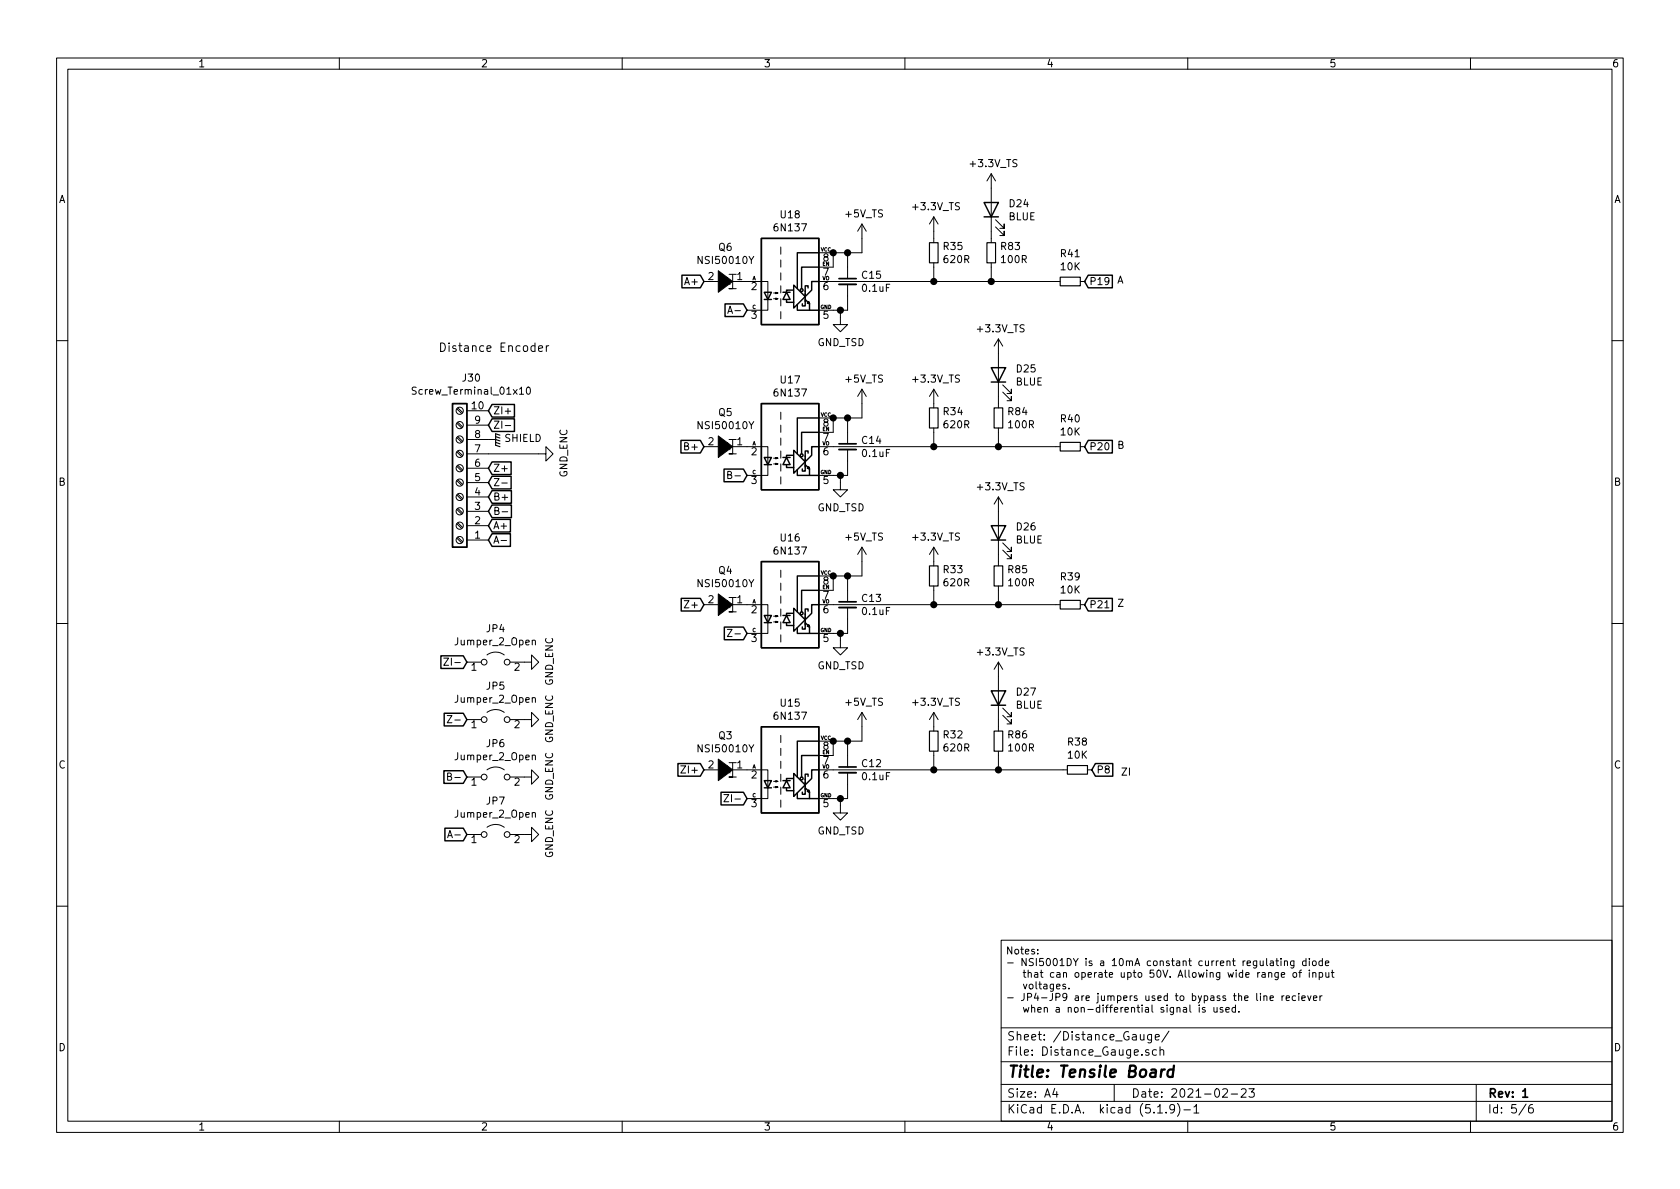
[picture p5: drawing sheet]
<svg xmlns="http://www.w3.org/2000/svg" width="297mm" height="210mm" viewBox="0 0 297 210" stroke-linecap="round" stroke-linejoin="round" font-family="sans-serif">
<g fill="none" stroke="#000" stroke-width=".18">
<path d="M10 10.3h277v189.9h-277zM12 12.2h273v186.1h-273zM60 10.3v1.9M110 10.3v1.9M160 10.3v1.9M210 10.3v1.9M260 10.3v1.9M152.4 39.6v5.1h-7.6M152.4 39.6l-.8 1.3M152.4 39.6l.8 1.3M165.1 38.3v4.6M165.1 38.3l-.8 1.3"/>
<path d="M165.1 38.3l.8 1.3M175.3 30.7v12.2M175.3 30.7l-.8 1.3M175.3 30.7l.7 1.3M176 38.9l1.5 1.5v-.8v.8h-.7M124.5 49.8h2.5M128.7 55.4l.4-1.3 .4 1.3M128.8 55.1h.6M128.9 48.5h1.3M129.5 49.8h6.3v5.1h-3.7M129.5 48.5v2.5h-.6h1.3M129.9 54.9h1"/>
<path d="M136.8 52.8h.7l-.3 .2v-.3l.3 .1M136.8 51.8h.7l-.3 .1v-.2l.3 .1M138 43.7v1.3M138 46v1.2M138 48.3v1.2M138 50.5v1.3M138 52.8v1.3M138 55.1v1.3M144.8 49.8h42.7M147.3 44.7v2.5h-2.5M148.6 54.9v2.5h1.3l-1.3 1.3-1.3-1.3h1.3M149.9 44.7v4.6"/>
<path d="M149.9 50.3v4.6h-5.1M165.1 46.5v3.3M175.3 46.5v3.3M176 40.1l1.5 1.6v-.8v.8h-.7M176.5 59.9v12.2M176.5 59.9l-.7 1.3M176.5 59.9l.8 1.3M191 49.8h.8M10 60.2h2M73.6 68.5l-.5-.1-.2 .2 .1 .4 .5 .2 .1 .3-.2 .2h-.5M80.8 72.3l.8 .8M80.8 74.8l.8 .9"/>
<path d="M80.8 77.4l.8 .8M80.8 79.9l.8 .9M80.9 72.1l.9 .9M80.9 74.7l.9 .8M80.9 77.2l.9 .8M80.9 79.8l.9 .8M82.5 72.6h3.9M82.5 77.7h5.1M82.5 75.2h3.9M89.3 75.3h1M93.2 68.6l.2-.2a.69 .69 0 0 1 .4 .7 .69 .69 0 0 1-.4 .6l-.3-.2v-.3zM95.2 61.6l.7-.1v-.3l-.4-.1-.3 .3 .1 .7h.6"/>
<path d="M96.6 61.1v1M97 61.1l-.3 .1-.1 .2M124.5 79h2.5M128.9 77.7h1.3M129.5 77.7v2.6h-.6h1.3M129.5 79h6.3v5.1h-3.7M138 72.9v1.3M138 75.2v1.2M138 77.5v1.2M138 79.8v1.2M144.8 79h42.7M147.3 73.9v2.5h-2.5"/>
<path d="M149.9 73.9v4.6M149.9 79.5v4.6h-5.1M152.4 68.8v5.1h-7.6M152.4 68.8l-.8 1.3M152.4 68.8l.8 1.3M165.1 68.8v3.3M165.1 75.7v3.3M165.1 68.8l-.8 1.3M165.1 68.8l.8 1.3M176.5 75.7v3.3M177.3 69.3l1.5 1.6v-.8v.8h-.7M177.3 68.1l1.5 1.5v-.8v.8h-.7"/>
<path d="M191 79h.8M285 60.2h2M80.8 82.5l.8 .8M80.8 85l.8 .8M80.8 87.5l.8 .9M80.8 90.1l.8 .8M80.8 92.6l.8 .9M80.8 95.2l.8 .8M80.9 82.3l.9 .8M80.9 84.8l.9 .9M80.9 87.4l.9 .8M80.9 89.9l.9 .8"/>
<path d="M80.9 92.5l.9 .8M80.9 95l.9 .8M82.5 80.3h14v-1.3l1.3 1.3-1.3 1.2v-1.2M82.5 95.5h3.9M82.5 93h3.9M82.5 90.4h3.9M82.5 87.9h3.9M82.5 85.3h3.9M82.5 82.8h3.9M87.4 84.6h.8l-.8 1.3h.8M87.5 90.3h.6l.1-.2-.1-.3-.6-.1v1.3h.5l.2-.1v-.4l-.3-.2M88.6 95.6h1"/>
<path d="M88.7 85.4h1M88.8 90.5h1M128.7 84l.5-.1 .1-.2v-.2l-.6-.1v1.2h.5l.1-.1 .1-.3-.3-.2M129.9 84.1h1M136.8 82h.7l-.3 .2v-.3l.3 .1M136.8 81h.7l-.3 .1v-.2l.3 .1M138 82v1.3M138 84.3v1.3M148.6 84.1v2.5h1.3l-1.3 1.3-1.3-1.3h1.3M152.4 96.8v5h-7.6M152.4 96.8l-.8 1.2M152.4 96.8l.8 1.2"/>
<path d="M165.1 96.8v3.3M165.1 96.8l-.8 1.2M165.1 96.8l.8 1.2M176.5 87.9v12.2M176.5 87.9l-.7 1.2M176.5 87.9l.8 1.2M177.3 97.3l1.5 1.5v-.8v.8h-.7M177.3 96l1.5 1.5v-.7v.7h-.7M10 110.3h2M78.5 116.4h.8l-.8 1.2h.8M82.5 117.1h2.6M86.1 115.8a2.53 2.53 0 0 1 3.1 0"/>
<path d="M90.2 117.1h3.8v-1.3l1.2 1.3-1.2 1.3v-1.3M94.1 113.3l.2-.1 .3 .1 .1 .7M121 106.2h.8l-.8 1.3h.8M124.5 106.9h2.5M128.6 111.3h.8l-.8 1.3h.8M128.9 105.7h1.3M129.5 105.7v2.5h-.6h1.3M129.5 106.9h6.3v5.1h-3.7M129.9 112.1h1M136.8 110h.7l-.3 .1v-.3l.3 .2M136.8 109h.7l-.3 .1v-.3l.3 .2M138 100.8v1.3"/>
<path d="M138 103.1v1.3M138 105.4v1.3M138 107.7v1.3M138 110v1.2M138 112.3v1.2M144.8 106.9h42.7M147.3 101.8v2.6h-2.5M148.6 112v2.5h1.3l-1.3 1.3-1.3-1.3h1.3M149.9 101.8v4.6M149.9 107.4v4.6h-5.1M165.1 103.6v3.3M176.5 103.6v3.3"/>
<path d="M176.5 117.1v12.2M176.5 117.1l-.7 1.3M176.5 117.1l.8 1.3M191 106.9h.8M195.4 107.5h.7M285 110.3h2M79.1 126.5h.8l-.8 1.3h.8M79.1 137.3h.6l.1-.2-.1-.3-.6-.1v1.3h.5l.2-.2 .1-.3-.3-.2M80.4 127.3h1M80.4 137.5h1M82.5 127.2h2.6M82.5 137.4h2.6"/>
<path d="M86.1 126a2.53 2.53 0 0 1 3.1 0M86.1 136.1a2.53 2.53 0 0 1 3.1 0M90.2 127.2h3.8v-1.2l1.2 1.2-1.2 1.3v-1.3M90.2 137.4h3.8v-1.3l1.2 1.3-1.2 1.3v-1.3M94.1 123.5l.2-.1h.3l.1 .8M94.1 133.6l.2-.1 .3 .1 .1 .8M120.4 135.4h.8l-.8 1.3h.8M124.5 136.1h2.5M128.9 134.9h1.3M129.5 136.1h6.3v5.1h-3.7M129.5 134.9v2.5h-.6h1.3M136.8 139.2h.7l-.3 .1v-.2l.3 .1"/>
<path d="M136.8 138.2h.7l-.3 .1v-.3l.3 .2M138 130v1.3M138 132.3v1.3M138 134.6v1.3M138 136.9v1.3M138 139.2v1.3M144.8 136.1h43.9M147.3 131.1v2.5h-2.5M149.9 131.1v4.5M149.9 136.6v4.6h-5.1M152.4 126v5.1h-7.6M152.4 126l-.8 1.2"/>
<path d="M152.4 126l.8 1.2M165.1 126l-.8 1.2M165.1 126v3.3M165.1 132.8v3.3M165.1 126l.8 1.2M176.5 132.8v3.3M177.3 126.5l1.5 1.5v-.8v.8h-.7M177.3 125.2l1.5 1.5v-.7v.7h-.7M192.3 136.1h.7M79.1 148.1l.5-1.2 .4 1.2M79.2 147.8h.7M80.4 147.6h1"/>
<path d="M82.5 147.6h2.6M86.1 146.3a2.53 2.53 0 0 1 3.1 0M90.2 147.6h3.8v-1.3l1.2 1.3-1.2 1.2v-1.2M94.1 143.8l.2-.1h.3l.1 .8M128 140.5h.9l-.9 1.3h.9M138 141.5v1.2M148.6 141.2v2.6h1.3l-1.3 1.2-1.3-1.2h1.3M10 160.2h2M177 166.3h108v32h-108zM183.5 168.6v.1M183.5 167.9v.1M186.8 174.4l.6-.1v-.2l-.4-.1-.2 .2 .1 .6h.5"/>
<path d="M188.4 174.1l-.3-.1-.2 .2 .1 .2 .4 .1v.3h-.5M189 174.7v.2M209.2 178.2h.5l.1 .8M209.8 178.5h-.4l-.2 .2v.2h.6M210.4 177.7v1.1l.2 .2M212 178.1v.9M213.1 178.2l-.3-.1-.2 .2v.2l.5 .1v.3h-.5M214.6 178.1l.1 .8 .3 .1 .2-.1M215.2 178.1v.9M216.2 178.2l-.3-.1-.2 .2 .1 .2 .4 .1v.3h-.5M216.7 178.6l.6-.1v-.3l-.4-.1-.2 .2 .1 .6h.5M218.4 178.2l-.3-.1-.3 .3 .2 .5h.4"/>
<path d="M218.4 177.7v1.3M219 178.9v.1M222.2 175.7v1.1l.2 .1M222.9 175.7v.1M222.9 176.1v.8M223.2 172h.4l.1 .8M223.5 176.2l.1-.1h.4v.8M223.5 176.1v.8M223.7 172.3h-.4l-.2 .2 .1 .3h.5M224 169.5v1.1l.1 .2M224.3 172.1l.2-.1h.3l.1 .8M224.3 172v.8"/>
<path d="M224.6 176.5l.5-.1v-.3h-.4l-.1 .2v.6h.5M224.6 170h.5v.8M225.1 170.2l-.4 .1-.1 .2v.2h.5M225.6 169.9h.5M225.8 169.5v1.1l.3 .2M226 172v1l-.2 .2h-.3M226 172h-.4l-.2 .2 .1 .6h.5M226.5 169.5v.1M226.5 169.9v.9M226.5 172.4l.7-.1-.1-.3h-.4l-.2 .2 .1 .6h.5M226.7 176.1v.8M227 176.1l-.3 .2"/>
<path d="M227.1 170l.2-.1 .3 .1v.8M227.1 169.9v.9M227.4 176.5l.6-.1-.1-.3h-.3l-.2 .2 .1 .6h.4M228.7 172h.3l.2 .1v.7h-.3l-.3-.2zM228.8 169.9l-.1 1.2-.2 .1-.3-.1M228.8 170l-.4-.1-.2 .2 .1 .6h.5M229.1 176.1h-.4l-.2 .2 .1 .6h.5M229.6 175.7v.1M229.6 172h.5M229.6 176.1v.8M230.1 171.5l-.3 .2v1.1M230.2 176.5l.6-.1-.1-.3h-.3l-.2 .2v.6h.5"/>
<path d="M230.9 170l-.4-.1-.2 .2 .1 .6h.5M230.9 169.5v1.3M231.2 176.1l.3 .8 .3-.8M231.5 169.5v.1M231.5 171.5v.2M231.5 169.9v.9M231.5 172v.8M232.1 170l.2-.1 .4 .1v.5l-.1 .2-.3 .1-.2-.2zM232.1 172.1l.2-.1h.3l.1 .8M232.1 172v.8M232.2 176.5l.6-.1v-.3h-.4l-.2 .2 .1 .6h.5M233.2 172h.4l.3 .2-.1 .6h-.6"/>
<path d="M233.2 172v1.2M233.4 176.1v.8M233.8 176.1l-.4 .2M233.8 170l-.3-.1-.3 .2 .1 .6h.5M233.8 169.5v1.3M234.3 170.3l.6-.1v-.2l-.4-.1-.2 .2 .1 .6h.5M234.4 172l.1 .8h.3l.1-.1M234.9 172v.8M235.4 172h.5M235.6 171.5v1.1l.3 .2M285 160.2h2M60 198.3v1.9"/>
<path d="M110 198.3v1.9M160 198.3v1.9M177 194.8h108M177 191.8h108M177 187.8h108M177 181.8h108M186.5 192.5l-.4 1h1M186.8 193v1M197 191.8v3M201.6 182.9l.1 .9 .4 .1 .2-.1M202.3 182.9v1M203.1 185.7a.37 .37 0 0 0-.6 .1l.1 .2 .5 .2 .1 .1-.2 .3-.5-.1"/>
<path d="M203.6 182.9v1.4l-.3 .1-.3-.1M203.6 183l-.4-.1-.3 .3 .1 .6 .2 .1 .4-.1M204.3 183.4l.7-.1-.1-.3-.4-.1-.2 .2v.7h.6M204.5 185.7l-.5-.1-.2 .3v.6l.2 .1 .5-.1M204.7 196.8h.8M205.1 185.7h.1a.37 .37 0 0 1 .6 .1v.8M205.1 185.1v1.5M206.2 196.7v.1M206.7 182.3l-1.3 2M207.7 196l-.1 .1a.48 .48 0 0 1-.6 .1l-.2-.2 .2-.6a.48 .48 0 0 1 .6 .1 1.27 1.27 0 0 1-.2 1.2l-.4 .1M208.2 195.1a1.71 1.71 0 0 1 0 2.3M209.3 196.3h1.2"/>
<path d="M210 198.3v1.9M211.1 195.8l.4-.5v1.5M211.1 196.8h.9M216.2 192.7l.2-.2h.4l.2 .5-.9 1h.9M217.7 193.5h1.1M219.5 192.7l.2-.2h.3l.3 .2v.3v.2l-.9 .8h.9M220.8 192.5h1l-.5 .6 .4 .1v.7l-.2 .1-.7-.1M260 198.3v1.9M261 191.8v6.5M269.8 195.2l-1.2 2M271 195.3a.62 .62 0 0 0-.7 .7v.7l.3 .1 .4-.1 .1-.5-.1-.2-.4-.1-.3 .3"/>
<circle cx="81.3" cy="72.6" r=".63"/>
<circle cx="81.3" cy="75.2" r=".63"/>
<circle cx="81.3" cy="77.7" r=".63"/>
<circle cx="81.3" cy="93" r=".63"/>
<circle cx="81.3" cy="90.4" r=".63"/>
<circle cx="81.3" cy="85.3" r=".63"/>
<circle cx="81.3" cy="95.5" r=".63"/>
<circle cx="81.3" cy="82.8" r=".63"/>
<circle cx="81.3" cy="80.3" r=".63"/>
<circle cx="81.3" cy="87.9" r=".63"/>
<circle cx="85.6" cy="117.1" r=".51"/>
<circle cx="89.7" cy="117.1" r=".51"/>
<circle cx="85.6" cy="127.2" r=".51"/>
<circle cx="85.6" cy="137.4" r=".51"/>
<circle cx="89.7" cy="127.2" r=".51"/>
<circle cx="89.7" cy="137.4" r=".51"/>
<circle cx="85.6" cy="147.6" r=".51"/>
<circle cx="89.7" cy="147.6" r=".51"/>
</g>
<path d="M148.3 49.3h3.1M148.3 78.5h3.1M148.3 106.4h3.1M148.3 135.6h3.1M269.2 193l.5-.5v1.5M269.2 194h.9" fill="none" stroke="#000" stroke-width=".3"/>
<path d="M205.4 189.1l-.2 1.3M205.9 189.1a.54 .54 0 0 0-.6 .4M207.5 189.2a.68 .68 0 0 0-1 .3l-.1 .6 .2 .2 .1 .1 .6-.1M207.6 188.4l-.3 2" fill="none" stroke="#000" stroke-width=".41"/>
<g fill="none" stroke="#000" stroke-width=".25">
<path d="M174 35.8h2.5l-1.2 2.5zM174 38.3h2.5M120.6 48.7h3.2l.7 1.1-.7 1.1h-3.2zM128.2 53.7h3.2l.7 1.2-.7 1.1h-3.2zM134.6 42.2h10.2v15.2h-10.2zM135.1 51.7h1.3l-.6 1.3zM135.1 53h1.3M138.4 51.7h1.3M139.1 53.1v.4h1.2M139.1 51.7l.6 1.3h-1.3zM140.2 51.3h-1.1v.4M140.3 50.4l2.1 2-2.1 2.1z"/>
<path d="M141 53.8v1.1h3.8M142.4 53.1v1h-.5v-.4M142.4 53l.7 .7-.1-.4-.3 .3 .4 .1v1.2M142.4 51.4v1.9M142.9 50.9v-.4h-.5v1.1M144.8 44.7h-3.8v6.3M144.8 47.2h-3.1v3.8M144.8 49.8h-1.3v1.5l-1 1M192.4 48.7h4.3v2.2h-4.3l-.6-1.1zM80 71.4h2.5v25.4h-2.5zM87 71.5h4v2.3h-4l-.6-1.2zM87 74.1h4v2.2h-4l-.6-1.1z"/>
<path d="M120.4 77.9h3.4l.7 1.1-.7 1.1h-3.4zM134.6 71.4h10.2v15.2h-10.2zM140.3 79.6l2.1 2.1-2.1 2zM144.8 73.9h-3.8v6.4M144.8 76.4h-3.1v3.9M144.8 79h-1.3v1.5l-1 1M175.3 65h2.5l-1.3 2.6zM175.3 67.6h2.5M192.4 77.9h4.3v2.2h-4.3l-.6-1.1zM87 86.8h3.4v2.2h-3.4l-.6-1.1zM87 81.7h3.4v2.2h-3.4l-.6-1.1zM87 94.4h3.2v2.2h-3.2l-.6-1.1z"/>
<path d="M87 89.3h3.4v2.2h-3.4l-.6-1.1zM87 84.2h3.4v2.3h-3.4l-.6-1.2zM87 91.8h3.2v2.3h-3.2l-.6-1.1zM128 83h3.4l.7 1.1-.7 1.1h-3.4zM134.6 99.3h10.2v15.2h-10.2zM135.1 80.9h1.3l-.6 1.3zM135.1 82.2h1.3M138.4 80.9h1.3M139.1 82.3v.4h1.2M139.1 80.9l.6 1.3h-1.3zM140.2 80.5h-1.1v.4M141 83.1v1h3.8"/>
<path d="M142.4 82.3v1h-.5v-.4M142.4 82.2l.7 .7-.1-.4-.3 .3 .4 .1v1.2M142.4 80.6v1.9M142.9 80.1v-.3h-.5v1M175.3 93h2.5l-1.3 2.5zM175.3 95.5h2.5M78 116h3.9l.6 1.1-.6 1.1h-3.9zM120.4 105.8h3.4l.7 1.1-.7 1.1h-3.4zM128.1 110.9h3.3l.7 1.1-.7 1.1h-3.3zM135.1 108.8h1.3l-.6 1.3zM135.1 110.1h1.3M138.4 108.8h1.3"/>
<path d="M139.1 110.2v.4h1.2M139.1 108.8l.6 1.3h-1.3zM140.2 108.5h-1.1v.3M140.3 107.6l2.1 2-2.1 2zM141 111v1h3.8M142.4 110.2v1h-.5v-.3M142.4 110.1l.7 .8-.1-.4-.3 .2 .4 .2v1.1M142.4 108.6v1.9M142.9 108.1v-.4h-.5v1M144.8 101.8h-3.8v6.4M144.8 104.4h-3.1v3.8M144.8 106.9h-1.3v1.6l-1 1"/>
<path d="M192.4 105.8h4.3v2.2h-4.3l-.6-1.1zM78.5 136.3h3.4l.6 1.1-.6 1.1h-3.4zM78.5 126.1h3.4l.6 1.1-.6 1.2h-3.4zM119.9 135h3.9l.7 1.1-.7 1.2h-3.9zM134.6 128.5h10.2v15.3h-10.2zM135.1 138h1.3l-.6 1.3zM135.1 139.3h1.3M138.4 138h1.3M139.1 139.4v.4h1.2M139.1 138l.6 1.3h-1.3zM140.2 137.7h-1.1v.3M140.3 136.8l2.1 2-2.1 2z"/>
<path d="M142.4 139.4v1.1h-.5v-.4M142.4 139.3l.7 .8-.1-.4-.3 .2 .4 .2v1.1M142.4 137.8v1.9M142.9 137.3v-.4h-.5v1M144.8 131.1h-3.8v6.3M144.8 133.6h-3.1v3.8M144.8 136.1h-1.3v1.6l-1 1M175.3 122.2h2.5l-1.3 2.5zM175.3 124.7h2.5M193.7 135h3v2.3h-3l-.7-1.2zM78.7 146.5h3.2l.6 1.1-.6 1.1h-3.2zM127.5 140.1h3.9l.7 1.1-.7 1.1h-3.9z"/>
<path d="M141 140.2v1h3.8"/>
<circle cx="141.7" cy="51.3" r=".25"/>
<circle cx="141.7" cy="80.5" r=".25"/>
<circle cx="141.7" cy="108.5" r=".25"/>
<circle cx="141.7" cy="137.7" r=".25"/>
</g>
<path d="M148.3 50.3h3.1M148.3 79.5h3.1M148.3 107.4h3.1M148.3 136.6h3.1" fill="none" stroke="#000" stroke-width=".33"/>
<path d="M127 47.9l2.5 1.9-2.5 1.9zM127 77.1l2.5 1.9-2.5 1.9zM127 105l2.5 1.9-2.5 1.9zM127 134.2l2.5 1.9-2.5 1.9z" fill="#000" stroke="#000" stroke-width=".18"/>
<g fill="none" stroke="#000" stroke-width=".2">
<path d="M164.3 42.9h1.6v3.6h-1.6zM174.5 42.9h1.5v3.6h-1.5zM187.5 49h3.5v1.5h-3.5zM87.6 78.2l.8 .3M87.6 77.7l.8 .3M87.6 77.2l.8 .3M88.4 77l-.8-.3v2l.8 .3M164.3 72.1h1.6v3.6h-1.6zM175.8 72.1h1.5v3.6h-1.5zM187.5 78.2h3.5v1.6h-3.5zM164.3 100.1h1.6v3.5h-1.6zM175.8 100.1h1.5v3.5h-1.5z"/>
<path d="M187.5 106.2h3.5v1.5h-3.5zM164.3 129.3h1.6v3.5h-1.6zM175.8 129.3h1.5v3.5h-1.5zM188.7 135.4h3.6v1.5h-3.6z"/>
</g>
<g fill="#000" stroke="#000" stroke-width=".25">
<circle cx="147.3" cy="44.7" r=".51"/>
<circle cx="148.6" cy="54.9" r=".51"/>
<circle cx="149.9" cy="44.7" r=".51"/>
<circle cx="165.1" cy="49.8" r=".51"/>
<circle cx="175.3" cy="49.8" r=".51"/>
<circle cx="147.3" cy="73.9" r=".51"/>
<circle cx="149.9" cy="73.9" r=".51"/>
<circle cx="165.1" cy="79" r=".51"/>
<circle cx="176.5" cy="79" r=".51"/>
<circle cx="148.6" cy="84.1" r=".51"/>
<circle cx="147.3" cy="101.8" r=".51"/>
<circle cx="148.6" cy="112" r=".51"/>
<circle cx="149.9" cy="101.8" r=".51"/>
<circle cx="165.1" cy="106.9" r=".51"/>
<circle cx="176.5" cy="106.9" r=".51"/>
<circle cx="147.3" cy="131.1" r=".51"/>
<circle cx="149.9" cy="131.1" r=".51"/>
<circle cx="165.1" cy="136.1" r=".51"/>
<circle cx="176.5" cy="136.1" r=".51"/>
<circle cx="148.6" cy="141.2" r=".51"/>
</g>
<text font-size="2.8" x="178" y="190.5">Title: Tensile Board</text>
<g font-size="2.1">
<text x="77.5" y="62.2">Distance Encoder</text>
<text x="178" y="184">Sheet: /Distance_Gauge/</text>
<text x="178" y="186.7">File: Distance_Gauge.sch</text>
<text x="178" y="196.9">KiCad E.D.A. kicad (5.1.9)-1</text>
<text x="178" y="194.1">Size: A4</text>
<text x="200" y="194.1">Date: 2021-02-23</text>
<text x="263" y="194.1">Rev: 1</text>
<text x="263" y="196.9">Id: 5/6</text>
</g>
<g font-size="1.8">
<text x="35" y="11.9">1</text>
<text x="85" y="11.9">2</text>
<text x="135" y="11.9">3</text>
<text x="185" y="11.9">4</text>
<text x="235" y="11.9">5</text>
<text x="285" y="11.9">6</text>
<text x="171.7" y="29.6">+3.3V_TS</text>
<text x="10.4" y="35.9">A</text>
<text x="285.4" y="35.9">A</text>
<text x="137.1" y="40.9">6N137</text>
<text x="138.1" y="38.6">U18</text>
<text x="149.6" y="38.4">+5V_TS</text>
<text x="161.5" y="37.2">+3.3V_TS</text>
<text x="178.3" y="39">BLUE</text>
<text x="178.5" y="36.6">D24</text>
<text x="123.7" y="46.7">NSI50010Y</text>
<text x="127.1" y="44.4">Q6</text>
<text x="145.6" y="46.2">8</text>
<text x="166.9" y="44.2">R35</text>
<text x="167" y="46.5">620R</text>
<text x="177" y="44.2">R83</text>
<text x="177.2" y="46.5">100R</text>
<text x="187.6" y="45.5">R41</text>
<text x="187.6" y="47.8">10K</text>
<text x="121.4" y="50.4">A+</text>
<text x="125.2" y="49.5">2</text>
<text x="127.3" y="50.4">CA</text>
<text x="130.3" y="49.5">1</text>
<text x="132.9" y="51.3">2</text>
<text x="145.6" y="51.3">6</text>
<text x="145.6" y="48.8">7</text>
<text x="152.5" y="49.3">C15</text>
<text x="152.6" y="51.6">0.1uF</text>
<text x="192.6" y="50.4">P19</text>
<text x="197.5" y="50.2">A</text>
<text x="132.9" y="56.4">3</text>
<text x="145.6" y="56.4">5</text>
<text x="172.9" y="58.8">+3.3V_TS</text>
<text x="144.5" y="61.2">GND_TSD</text>
<text x="179.8" y="65.9">D25</text>
<text x="73.6" y="69.8">Screw_Terminal_01x10</text>
<text x="81.9" y="67.5">J30</text>
<text x="137.1" y="70.1">6N137</text>
<text x="138.1" y="67.8">U17</text>
<text x="149.6" y="67.7">+5V_TS</text>
<text x="161.5" y="67.7">+3.3V_TS</text>
<text x="179.6" y="68.2">BLUE</text>
<text x="83.5" y="72.4">10</text>
<text x="84" y="77.5">8</text>
<text x="84" y="74.9">9</text>
<text x="87.1" y="73.3">ZI+</text>
<text x="87.1" y="75.8">ZI-</text>
<text x="123.7" y="75.9">NSI50010Y</text>
<text x="127.1" y="73.6">Q5</text>
<text x="145.6" y="78">7</text>
<text x="145.6" y="75.4">8</text>
<text x="166.9" y="73.4">R34</text>
<text x="167" y="75.7">620R</text>
<text x="178.3" y="73.4">R84</text>
<text x="178.4" y="75.7">100R</text>
<text x="187.6" y="74.7">R40</text>
<text x="187.6" y="77">10K</text>
<text x="84" y="82.5">6</text>
<text x="84" y="80">7</text>
<text x="87.1" y="83.4">Z+</text>
<text x="89.3" y="78.2">SHIELD</text>
<text x="121.4" y="79.6">B+</text>
<text x="125.2" y="78.7">2</text>
<text x="127.3" y="79.6">CA</text>
<text x="130.3" y="78.7">1</text>
<text x="132.9" y="80.5">2</text>
<text x="145.6" y="80.5">6</text>
<text x="152.5" y="78.5">C14</text>
<text x="152.6" y="80.8">0.1uF</text>
<text x="192.6" y="79.6">P20</text>
<text x="197.5" y="79.4">B</text>
<text x="10.4" y="85.9">B</text>
<text x="84" y="87.6">4</text>
<text x="84" y="85.1">5</text>
<text x="87.1" y="88.5">B+</text>
<text x="100.3" y="84.4" transform="rotate(-90 100.3 84.4)">GND_ENC</text>
<text x="132.9" y="85.6">3</text>
<text x="145.6" y="85.6">5</text>
<text x="172.9" y="86.7">+3.3V_TS</text>
<text x="285.4" y="85.9">B</text>
<text x="84" y="95.2">1</text>
<text x="84" y="92.7">2</text>
<text x="84" y="90.2">3</text>
<text x="87.1" y="93.6">A+</text>
<text x="138.1" y="95.8">U16</text>
<text x="144.5" y="90.4">GND_TSD</text>
<text x="149.6" y="95.6">+5V_TS</text>
<text x="161.5" y="95.6">+3.3V_TS</text>
<text x="179.8" y="93.8">D26</text>
<text x="87.1" y="96.1">A-</text>
<text x="127.1" y="101.5">Q4</text>
<text x="137.1" y="98.1">6N137</text>
<text x="166.9" y="101.4">R33</text>
<text x="178.3" y="101.4">R85</text>
<text x="179.6" y="96.1">BLUE</text>
<text x="121.6" y="107.6">Z+</text>
<text x="123.7" y="103.8">NSI50010Y</text>
<text x="125.2" y="106.7">2</text>
<text x="127.3" y="107.6">CA</text>
<text x="130.3" y="106.7">1</text>
<text x="145.6" y="105.9">7</text>
<text x="145.6" y="103.4">8</text>
<text x="152.5" y="106.4">C13</text>
<text x="167" y="103.7">620R</text>
<text x="178.4" y="103.7">100R</text>
<text x="187.6" y="102.6">R39</text>
<text x="187.6" y="104.9">10K</text>
<text x="192.6" y="107.6">P21</text>
<text x="197.5" y="107.3">Z</text>
<text x="86.1" y="111.8">JP4</text>
<text x="132.9" y="108.5">2</text>
<text x="132.9" y="113.5">3</text>
<text x="145.6" y="113.5">5</text>
<text x="145.6" y="108.5">6</text>
<text x="152.6" y="108.8">0.1uF</text>
<text x="79.6" y="117.7">ZI-</text>
<text x="80.7" y="114.1">Jumper_2_Open</text>
<text x="83.3" y="118.6">1</text>
<text x="91" y="118.6">2</text>
<text x="144.5" y="118.4">GND_TSD</text>
<text x="172.9" y="115.9">+3.3V_TS</text>
<text x="80.7" y="124.3">Jumper_2_Open</text>
<text x="86.1" y="122">JP5</text>
<text x="97.8" y="121.3" transform="rotate(-90 97.8 121.3)">GND_ENC</text>
<text x="138.1" y="125">U15</text>
<text x="149.6" y="124.8">+5V_TS</text>
<text x="161.5" y="124.8">+3.3V_TS</text>
<text x="179.6" y="125.3">BLUE</text>
<text x="179.8" y="123">D27</text>
<text x="83.3" y="128.8">1</text>
<text x="91" y="128.8">2</text>
<text x="97.8" y="131.4" transform="rotate(-90 97.8 131.4)">GND_ENC</text>
<text x="127.1" y="130.7">Q3</text>
<text x="137.1" y="127.3">6N137</text>
<text x="166.9" y="130.6">R32</text>
<text x="178.3" y="130.6">R86</text>
<text x="188.9" y="131.8">R38</text>
<text x="10.4" y="135.9">C</text>
<text x="80.7" y="134.4">Jumper_2_Open</text>
<text x="86.1" y="132.1">JP6</text>
<text x="121.1" y="136.8">ZI+</text>
<text x="123.7" y="133">NSI50010Y</text>
<text x="125.2" y="135.9">2</text>
<text x="127.3" y="136.8">CA</text>
<text x="130.3" y="135.9">1</text>
<text x="132.9" y="137.7">2</text>
<text x="145.6" y="137.7">6</text>
<text x="145.6" y="135.1">7</text>
<text x="145.6" y="132.6">8</text>
<text x="152.5" y="135.7">C12</text>
<text x="152.6" y="138">0.1uF</text>
<text x="167" y="132.9">620R</text>
<text x="178.4" y="132.9">100R</text>
<text x="188.9" y="134.2">10K</text>
<text x="193.8" y="136.8">P8</text>
<text x="198.1" y="137.2">ZI</text>
<text x="285.4" y="135.9">C</text>
<text x="83.3" y="138.9">1</text>
<text x="86.1" y="142.3">JP7</text>
<text x="91" y="138.9">2</text>
<text x="97.8" y="141.6" transform="rotate(-90 97.8 141.6)">GND_ENC</text>
<text x="129.1" y="141.9">ZI-</text>
<text x="132.9" y="142.7">3</text>
<text x="145.6" y="142.7">5</text>
<text x="80.7" y="144.6">Jumper_2_Open</text>
<text x="83.3" y="149.1">1</text>
<text x="91" y="149.1">2</text>
<text x="144.5" y="147.6">GND_TSD</text>
<text x="97.8" y="151.8" transform="rotate(-90 97.8 151.8)">GND_ENC</text>
<text x="177.8" y="168.8">Notes:</text>
<text x="177.8" y="170.8">- NSI5001DY is a 10mA constant current regulating diode</text>
<text x="179.3" y="172.9">that can operate upto 50V. Allowing wide range of input</text>
<text x="177.8" y="177">- JP4-JP9 are jumpers used to bypass the line reciever</text>
<text x="179.3" y="174.9">voltages.</text>
<text x="179.3" y="179.1">when a non-differential signal is used.</text>
<text x="10.4" y="185.9">D</text>
<text x="285.4" y="185.9">D</text>
<text x="35" y="199.9">1</text>
<text x="85" y="199.9">2</text>
<text x="135" y="199.9">3</text>
<text x="185" y="199.9">4</text>
<text x="235" y="199.9">5</text>
<text x="285" y="199.9">6</text>
</g>
<g font-size=".9">
<text x="145.1" y="44.5">VCC</text>
<text x="145.4" y="47">EN</text>
<text x="133" y="49.5">A</text>
<text x="145.4" y="49.5">VO</text>
<text x="133" y="54.6">C</text>
<text x="145.1" y="54.6">GND</text>
<text x="145.1" y="73.7">VCC</text>
<text x="145.4" y="76.2">EN</text>
<text x="133" y="78.8">A</text>
<text x="133" y="83.8">C</text>
<text x="145.1" y="83.8">GND</text>
<text x="145.4" y="78.8">VO</text>
<text x="145.1" y="101.6">VCC</text>
<text x="133" y="106.7">A</text>
<text x="145.4" y="106.7">VO</text>
<text x="145.4" y="104.2">EN</text>
<text x="133" y="111.8">C</text>
<text x="145.1" y="111.8">GND</text>
<text x="145.1" y="130.8">VCC</text>
<text x="133" y="135.9">A</text>
<text x="145.4" y="135.9">VO</text>
<text x="145.4" y="133.4">EN</text>
<text x="133" y="141">C</text>
<text x="145.1" y="141">GND</text>
</g>
</svg>
